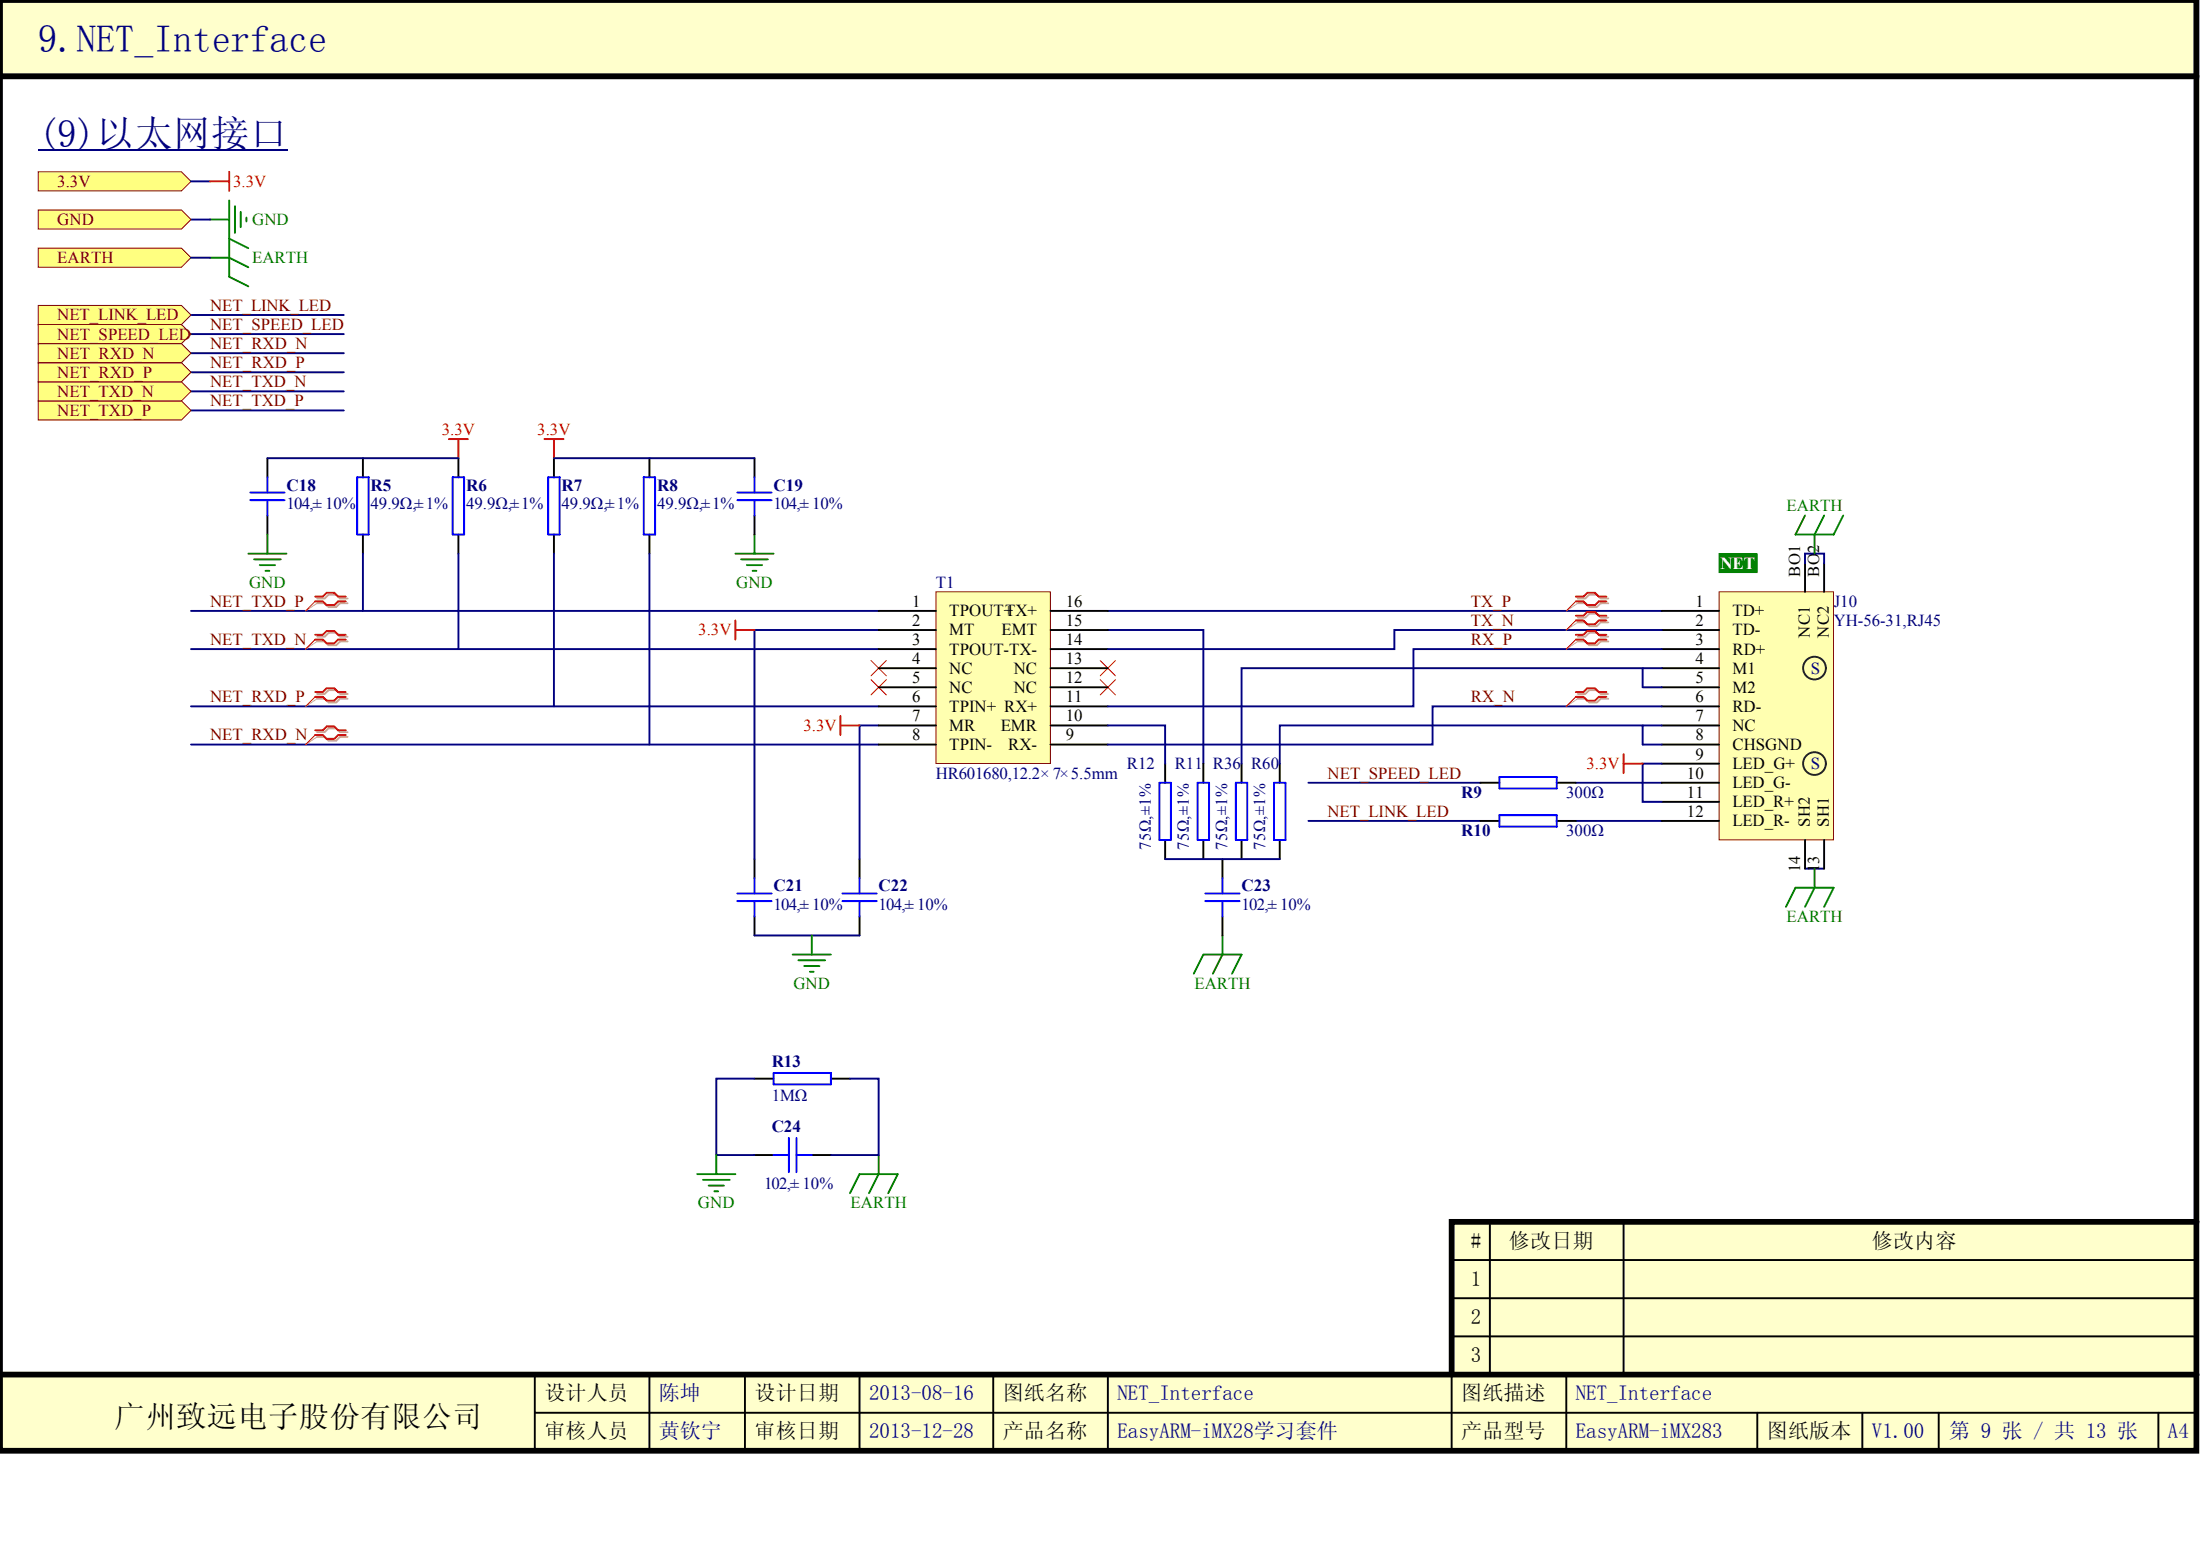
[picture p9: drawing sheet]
<svg xmlns="http://www.w3.org/2000/svg" width="840mm" height="594mm" viewBox="0 0 840 594" stroke-linecap="round" stroke-linejoin="round" font-family="sans-serif">
<path d="M0 0h838.2v553.5h-838.2z" fill="#fff" stroke="#fff" stroke-width=".38"/>
<path d="M554 466.2h284.2v58.2h-284.2z" fill="#ffc" stroke="#000" stroke-width=".73"/>
<path d="M0 0h838.2v29.1h-838.2z" fill="#ffc" stroke="#a0a0a0" stroke-width="2.2"/>
<path d="M0 29.1h838.3" fill="none" stroke="#000" stroke-width="2.2"/>
<path d="M0 524.5h838.2v29h-838.2z" fill="#ffc" stroke="#000" stroke-width=".73"/>
<g fill="none" stroke="#000" stroke-width=".73">
<path d="M568.6 466.2v58.3M619.6 466.2v58.3M554 480.8h284.3M554 495.3h284.3M554 509.9h284.3M204.1 524.5v29.1M204.1 539h634.2M247.8 524.5v29.1M284.3 524.5v29.1M328 524.5v29.1M379.1 524.5v29.1M422.8 524.5v29.1"/>
<path d="M554 524.5v29.1M597.8 524.5v29.1M670.6 539v14.6M710.7 539v14.6M739.9 539v14.6M823.7 539v14.6"/>
</g>
<path d="M0 0h838.2v553.5h-838.2zM838.3 466.2h-284.3v58.3M0 524.5h838.3" fill="none" stroke="#000" stroke-width="2.2"/>
<path d="M72.9 134.8h58.3M72.9 127.5h58.3M72.9 120.2h58.3M72.9 156.6h58.3M72.9 149.3h58.3M72.9 142h58.3M422.8 233.1h211.4M499.3 298.7h65.6M601.4 298.7h32.8M499.3 313.2h65.6M601.4 313.2h32.8M688.9 331.4h7.3" fill="none" stroke="#000080" stroke-width=".73"/>
<g fill="#ffff80" stroke="#800000" stroke-width=".38">
<path d="M14.6 153h54.7l3.6 3.6-3.6 3.7h-54.7z" fill-rule="evenodd"/>
<path d="M14.6 145.7h54.7l3.6 3.6-3.6 3.7h-54.7z" fill-rule="evenodd"/>
<path d="M14.6 138.4h54.7l3.6 3.6-3.6 3.7h-54.7z" fill-rule="evenodd"/>
<path d="M14.6 131.1h54.7l3.6 3.7-3.6 3.6h-54.7z" fill-rule="evenodd"/>
<path d="M14.6 123.8h54.7l3.6 3.7-3.6 3.6h-54.7z" fill-rule="evenodd"/>
<path d="M14.6 116.5h54.7l3.6 3.7-3.6 3.6h-54.7z" fill-rule="evenodd"/>
</g>
<path d="M80.2 98.3h7.3l7.3 3.7M94.8 94.7l-7.3-3.7v14.6l7.3 3.7" fill="none" stroke="#008000" stroke-width=".73"/>
<g fill="#ffff80" stroke="#800000" stroke-width=".38">
<path d="M14.6 94.7h54.7l3.6 3.6-3.6 3.7h-54.7z" fill-rule="evenodd"/>
<path d="M14.6 65.6h54.7l3.6 3.6-3.6 3.6h-54.7z" fill-rule="evenodd"/>
</g>
<path d="M72.9 69.2h7.3M72.9 83.8h7.3" fill="none" stroke="#000080" stroke-width=".73"/>
<path d="M80.2 69.2h7.3M87.5 65.6v7.2" fill="none" stroke="#f00" stroke-width=".73"/>
<path d="M87.5 76.5v14.5M89.7 78.7v10.2M80.2 83.8h7.3M91.8 80.9v5.8M94 83v1.5" fill="none" stroke="#008000" stroke-width=".73"/>
<path d="M14.6 56.9h95.3v.8h-95.3z" fill="#000080"/>
<path d="M14.6 80.1h54.7l3.6 3.7-3.6 3.6h-54.7z" fill-rule="evenodd" fill="#ffff80" stroke="#800000" stroke-width=".38"/>
<path d="M72.9 98.3h7.3" fill="none" stroke="#000080" stroke-width=".73"/>
<path d="M656.1 225.8h43.6v94.6h-43.6z" fill="#ffffb0" stroke="#800000" stroke-width=".38"/>
<g fill="none" stroke="#000" stroke-width=".73">
<path d="M102.1 174.8v7.3M138.5 174.8v7.3M175 174.8v7.3M211.4 174.8v7.3M247.8 174.8v7.3M287.9 174.8v7.3M102.1 196.7v7.3M287.9 196.7v7.3M138.5 204v7.2M175 204v7.2M211.4 204v7.2M247.8 204v7.2"/>
<path d="M688.9 214.9v10.9M696.2 214.9v10.9M634.2 233.1h21.9M634.2 240.4h21.9M634.2 247.7h21.9M634.2 255h21.9M634.2 262.2h21.9M634.2 269.5h21.9M634.2 276.8h21.9M634.2 291.4h21.9M634.2 298.7h21.9M634.2 284.1h21.9"/>
<path d="M634.2 305.9h21.9M634.2 313.2h21.9M287.9 327.8v7.3M328 327.8v7.3M688.9 320.5v10.9M696.2 320.5v10.9M287.9 349.7v7.2M328 349.7v7.2"/>
</g>
<g fill="none" stroke="#172721" stroke-width=".73">
<circle cx="692.5" cy="254.9" r="4.3"/>
<circle cx="692.5" cy="291.3" r="4.3"/>
</g>
<path d="M72.9 233.1h262.4M72.9 247.7h262.4M335.3 240.4h-47.4v87.4M422.8 240.4h36.4v51M72.9 269.5h262.4M335.3 276.8h-7.3v51M72.9 284.1h262.4M287.9 356.9h40.1" fill="none" stroke="#000080" stroke-width=".73"/>
<g fill="none" stroke="#f00" stroke-width=".38">
<path d="M120.3 229.5l-3.7 3.6M601.4 229.5l-3.6 3.6M120.3 244l-3.7 3.7M332.4 252l5.8 5.9M332.4 259.3l5.8 5.8M338.2 252l-5.8 5.9M338.2 259.3l-5.8 5.8M419.9 252l5.8 5.9M419.9 259.3l5.8 5.8M425.7 252l-5.8 5.9M425.7 259.3l-5.8 5.8M120.3 265.9l-3.7 3.6"/>
<path d="M120.3 280.4l-3.7 3.7"/>
</g>
<path d="M280.7 211.2h14.5M282.8 213.4h10.2M285 215.6h5.9M287.2 217.8h1.5M287.9 204v7.2M309.8 356.9v7.3M302.5 364.2h14.6M304.7 366.4h10.2M306.9 368.6h5.8M309.1 370.8h1.4" fill="none" stroke="#008000" stroke-width=".73"/>
<g fill="none" stroke="#00f" stroke-width=".73">
<path d="M95.5 190.8h13.1M95.5 187.9h13.1M102.1 182.1v5.8M102.1 190.8v5.9M136.3 182.1h4.4v21.9h-4.4zM172.8 182.1h4.3v21.9h-4.3zM209.2 182.1h4.4v21.9h-4.4zM245.7 182.1h4.3v21.9h-4.3zM281.4 190.8h13.1M281.4 187.9h13.1M287.9 182.1v5.8M287.9 190.8v5.9"/>
<path d="M287.9 335.1v5.8M328 335.1v5.8M281.4 343.8h13.1M281.4 340.9h13.1M287.9 343.8v5.9M321.5 343.8h13.1M321.5 340.9h13.1M328 343.8v5.9"/>
</g>
<path d="M121 228.4h2.9l1.5-1.5h2.9l1.5 1.5h2.9M121 230.2h2.9l1.5 1.4h2.9l1.5-1.4h2.9M602.1 228.4h2.9l1.5-1.5h2.9l1.5 1.5h2.9M602.1 230.2h2.9l1.5 1.4h2.9l1.5-1.4h2.9M121 242.9h2.9l1.5-1.4h2.9l1.5 1.4h2.9M121 244.8h2.9l1.5 1.4h2.9l1.5-1.4h2.9M121 264.8h2.9l1.5-1.5h2.9l1.5 1.5h2.9M121 266.6h2.9l1.5 1.5h2.9l1.5-1.5h2.9M121 279.4h2.9l1.5-1.5h2.9l1.5 1.5h2.9M121 281.2h2.9l1.5 1.4h2.9l1.5-1.4h2.9" fill="none" stroke="#d0a3a3" stroke-width=".73"/>
<path d="M121 230.2l-4.4 2.9M602.1 230.2l-4.3 2.9M121 244.8l-4.4 2.9M121 266.6l-4.4 2.9M121 281.2l-4.4 2.9" fill="none" stroke="#d0a3a3" stroke-width=".38"/>
<g fill="none" stroke="#f00" stroke-width=".73">
<path d="M171.3 167.5h7.3M175 167.5v7.3M207.8 167.5h7.2M211.4 167.5v7.3M120.3 227.6h2.9l1.5-1.4h2.9l1.4 1.4h2.9M120.3 229.5h2.9l1.5 1.4h2.9l1.4-1.4h2.9M280.7 236.7v7.3M601.4 227.6h2.9l1.5-1.4h2.9l1.4 1.4h3M601.4 229.5h2.9l1.5 1.4h2.9l1.4-1.4h3M120.3 242.2h2.9l1.5-1.5h2.9l1.4 1.5h2.9M120.3 244h2.9l1.5 1.5h2.9l1.4-1.5h2.9M280.7 240.4h7.2"/>
<path d="M120.3 264.1h2.9l1.5-1.5h2.9l1.4 1.5h2.9M120.3 265.9h2.9l1.5 1.4h2.9l1.4-1.4h2.9M120.3 278.6h2.9l1.5-1.4h2.9l1.4 1.4h2.9M320.7 273.2v7.2M320.7 276.8h7.3M120.3 280.4h2.9l1.5 1.5h2.9l1.4-1.5h2.9"/>
</g>
<path d="M357.2 225.8h43.7v65.5h-43.7z" fill="#ffffb0" stroke="#800000" stroke-width=".38"/>
<g fill="none" stroke="#000" stroke-width=".73">
<path d="M335.3 233.1h21.9M400.9 233.1h21.9M335.3 240.4h21.9M335.3 247.7h21.9M335.3 255h21.9M400.9 240.4h21.9M400.9 247.7h21.9M400.9 255h21.9M335.3 262.2h21.9M335.3 269.5h21.9M335.3 276.8h21.9M400.9 262.2h21.9"/>
<path d="M400.9 269.5h21.9M400.9 276.8h21.9M335.3 284.1h21.9M400.9 284.1h21.9M444.7 291.4v7.3M459.2 291.4v7.3M473.8 291.4v7.3M488.4 291.4v7.3M564.9 298.7h7.3M594.1 298.7h7.3M564.9 313.2h7.3M594.1 313.2h7.3"/>
<path d="M444.7 320.5v7.3M459.2 320.5v7.3M466.5 327.8v7.3M473.8 320.5v7.3M488.4 320.5v7.3M466.5 349.7v7.2M287.9 411.6h7.3M317.1 411.6h7.3M287.9 440.7h7.3M309.8 440.7h7.3"/>
</g>
<g fill="none" stroke="#008000" stroke-width=".73">
<path d="M688.9 196.7l-3.7 7.3h14.6l3.7-7.3M696.2 196.7l-3.7 7.3v7.2M94.8 211.2h14.5M97 213.4h10.2M99.1 215.6h5.9M101.3 217.8h1.5M102.1 204v7.2M692.5 331.4v7.3l-3.6 7.3M466.5 356.9v7.3l-3.6 7.3M681.6 346l3.6-7.3h14.6l-3.6 7.3M455.6 371.5l3.6-7.3h14.6l-3.6 7.3M266.1 448h14.6"/>
<path d="M268.3 450.2h10.2M270.4 452.4h5.9M272.6 454.5h1.5M273.4 440.7v7.3M324.4 455.3l3.6-7.3h14.6l-3.6 7.3M335.3 440.7v7.3l-3.6 7.3"/>
</g>
<g fill="none" stroke="#00f" stroke-width=".73">
<path d="M442.5 298.7h4.4v21.8h-4.4zM457.1 298.7h4.3v21.8h-4.3zM471.6 298.7h4.4v21.8h-4.4zM486.2 298.7h4.4v21.8h-4.4zM572.2 296.5h21.9v4.3h-21.9zM572.2 311h21.9v4.4h-21.9zM466.5 335.1v5.8M460 343.8h13.1M460 340.9h13.1M466.5 343.8v5.9M295.2 409.4h21.9v4.4h-21.9zM301.1 434.2v13.1"/>
<path d="M304 434.2v13.1M295.2 440.7h5.9M304 440.7h5.8"/>
</g>
<g fill="none" stroke="#000080" stroke-width=".73">
<path d="M102.1 174.8h72.9M211.4 174.8h76.5M138.5 211.2v21.9M175 211.2v36.5M211.4 211.2v58.3M247.8 211.2v72.9M688.9 214.9v-3.7h7.3v3.7M626.9 255h7.3M634.2 240.4h-102.1v7.3h-109.3M634.2 247.7h-94.8v21.8h-116.6M422.8 276.8h21.9v14.6M626.9 276.8h7.3"/>
<path d="M634.2 269.5h-87.5v14.6h-123.9M634.2 262.2h-7.3v-7.2h-153.1v36.4M634.2 291.4h-7.3v14.5h7.3M634.2 284.1h-7.3v-7.3h-138.5v14.6M444.7 327.8h43.7M287.9 411.6h-14.5v29.1h14.5M324.4 411.6h10.9v29.1h-18.2"/>
</g>
<path d="M602.1 235.6h2.9l1.5-1.4h2.9l1.5 1.4h2.9M602.1 237.5h2.9l1.5 1.4h2.9l1.5-1.4h2.9M602.1 242.9h2.9l1.5-1.4h2.9l1.5 1.4h2.9M602.1 244.8h2.9l1.5 1.4h2.9l1.5-1.4h2.9M602.1 264.8h2.9l1.5-1.5h2.9l1.5 1.5h2.9M602.1 266.6h2.9l1.5 1.5h2.9l1.5-1.5h2.9" fill="none" stroke="#d0a3a3" stroke-width=".73"/>
<path d="M602.1 237.5l-4.3 2.9M602.1 244.8l-4.3 2.9M602.1 266.6l-4.3 2.9" fill="none" stroke="#d0a3a3" stroke-width=".38"/>
<path d="M601.4 234.9h2.9l1.5-1.4h2.9l1.4 1.4h3M601.4 236.7h2.9l1.5 1.5h2.9l1.4-1.5h3M601.4 242.2h2.9l1.5-1.5h2.9l1.4 1.5h3M601.4 244h2.9l1.5 1.5h2.9l1.4-1.5h3M601.4 264.1h2.9l1.5-1.5h2.9l1.4 1.5h3M601.4 265.9h2.9l1.5 1.4h2.9l1.4-1.4h3M619.6 287.7v7.3M619.6 291.4h7.3" fill="none" stroke="#f00" stroke-width=".73"/>
<path d="M601.4 236.7l-3.6 3.7M601.4 244l-3.6 3.7M601.4 265.9l-3.6 3.6" fill="none" stroke="#f00" stroke-width=".38"/>
<path d="M656.1 211.2h14.5v7.3h-14.5z" fill="#008000" stroke="#008000" stroke-width=".38"/>
<g font-size="14.6" fill="#000080">
<text x="14.6" y="19.8">9.NET_Interface</text>
<text x="14.6" y="56.2">(9)以太网接口</text>
</g>
<text font-size="11.6" x="43.7" y="544.6">广州致远电子股份有限公司</text>
<g font-size="8">
<text x="561.3" y="476">#</text>
<text x="575.9" y="476">修改日期</text>
<text x="714.4" y="476">修改内容</text>
<text x="561.3" y="490.6">1</text>
<text x="561.3" y="505.1">2</text>
<text x="561.3" y="519.7">3</text>
<text x="207.8" y="534.3">设计人员</text>
<text x="287.9" y="534.3">设计日期</text>
<text x="382.7" y="534.3">图纸名称</text>
<text x="557.7" y="534.3">图纸描述</text>
<text x="207.8" y="548.8">审核人员</text>
<text x="287.9" y="548.8">审核日期</text>
<text x="382.7" y="548.8">产品名称</text>
<text x="557.7" y="548.8">产品型号</text>
<text x="674.3" y="548.8">图纸版本</text>
</g>
<g font-size="8" fill="#000080">
<text x="251.5" y="534.3">陈坤</text>
<text x="331.7" y="534.3">2013-08-16</text>
<text x="426.4" y="534.3">NET_Interface</text>
<text x="601.4" y="534.3">NET_Interface</text>
<text x="251.5" y="548.8">黄钦宁</text>
<text x="331.7" y="548.8">2013-12-28</text>
<text x="426.4" y="548.8">EasyARM-iMX28学习套件</text>
<text x="601.4" y="548.8">EasyARM-iMX283</text>
<text x="714.4" y="548.8">V1.00</text>
<text x="743.9" y="548.8">第 9 张 / 共 13 张</text>
<text x="827.4" y="548.8">A4</text>
</g>
<g font-size="6.5" fill="#000080">
<text x="109.3" y="187.2">C18</text>
<text x="141.4" y="187.2">R5</text>
<text x="177.9" y="187.2">R6</text>
<text x="214.3" y="187.2">R7</text>
<text x="250.8" y="187.2">R8</text>
<text x="295.2" y="187.2">C19</text>
<text x="557.7" y="304.4">R9</text>
<text x="557.7" y="319">R10</text>
<text x="295.2" y="340.1">C21</text>
<text x="335.3" y="340.1">C22</text>
<text x="473.8" y="340.1">C23</text>
<text x="294.5" y="407.1">R13</text>
<text x="294.5" y="431.9">C24</text>
</g>
<text font-size="6.5" fill="#fff" x="656.6" y="217">NET</text>
<g font-size="6.4" fill="#800000">
<text x="21.9" y="71.3">3.3V</text>
<text x="21.9" y="85.8">GND</text>
<text x="21.9" y="100.4">EARTH</text>
<text x="80.2" y="118.6">NET_LINK_LED</text>
<text x="21.9" y="122.3">NET_LINK_LED</text>
<text x="80.2" y="125.9">NET_SPEED_LED</text>
<text x="21.9" y="129.5">NET_SPEED_LED</text>
<text x="21.9" y="136.8">NET_RXD_N</text>
<text x="80.2" y="133.2">NET_RXD_N</text>
<text x="80.2" y="140.5">NET_RXD_P</text>
<text x="21.9" y="144.1">NET_RXD_P</text>
<text x="80.2" y="147.8">NET_TXD_N</text>
<text x="21.9" y="151.4">NET_TXD_N</text>
<text x="80.2" y="155">NET_TXD_P</text>
<text x="21.9" y="158.7">NET_TXD_P</text>
<text x="80.2" y="231.5">NET_TXD_P</text>
<text x="561.3" y="231.5">TX_P</text>
<text x="561.3" y="238.8">TX_N</text>
<text x="80.2" y="246.1">NET_TXD_N</text>
<text x="561.3" y="246.1">RX_P</text>
<text x="80.2" y="267.9">NET_RXD_P</text>
<text x="561.3" y="267.9">RX_N</text>
<text x="80.2" y="282.5">NET_RXD_N</text>
<text x="506.6" y="297.1">NET_SPEED_LED</text>
<text x="506.6" y="311.7">NET_LINK_LED</text>
</g>
<g font-size="6.4" fill="#f00">
<text x="88.9" y="71.3">3.3V</text>
<text x="168.6" y="166">3.3V</text>
<text x="205.1" y="166">3.3V</text>
<text x="266.5" y="242.5">3.3V</text>
<text x="306.6" y="278.9">3.3V</text>
<text x="605.5" y="293.4">3.3V</text>
</g>
<g font-size="6.4" fill="#008000">
<text x="96.2" y="85.8">GND</text>
<text x="96.2" y="100.4">EARTH</text>
<text x="681.8" y="195.1">EARTH</text>
<text x="95.1" y="224.2">GND</text>
<text x="280.9" y="224.2">GND</text>
<text x="681.8" y="351.7">EARTH</text>
<text x="302.8" y="377.2">GND</text>
<text x="455.8" y="377.2">EARTH</text>
<text x="266.4" y="461">GND</text>
<text x="324.6" y="461">EARTH</text>
</g>
<g font-size="6.4" fill="#000080">
<text x="109.3" y="194.4">104,±10%</text>
<text x="141.4" y="194.4">49.9Ω,±1%</text>
<text x="177.9" y="194.4">49.9Ω,±1%</text>
<text x="214.3" y="194.4">49.9Ω,±1%</text>
<text x="250.8" y="194.4">49.9Ω,±1%</text>
<text x="295.2" y="194.4">104,±10%</text>
<text x="357.2" y="224.2">T1</text>
<text x="699.8" y="231.5">J10</text>
<text x="699.8" y="238.8">YH-56-31,RJ45</text>
<text x="691.1" y="257">S</text>
<text x="430.1" y="293.4">R12</text>
<text x="448.3" y="293.4">R11</text>
<text x="462.9" y="293.4">R36</text>
<text x="477.5" y="293.4">R60</text>
<text x="691.1" y="293.4">S</text>
<text x="357.2" y="297.1">HR601680,12.2×7×5.5mm</text>
<text x="597.8" y="304.4">300Ω</text>
<text x="597.8" y="318.9">300Ω</text>
<text x="295.2" y="347.3">104,±10%</text>
<text x="335.3" y="347.3">104,±10%</text>
<text x="473.8" y="347.3">102,±10%</text>
<text x="294.5" y="420.2">1MΩ</text>
<text x="291.6" y="453.7">102,±10%</text>
</g>
<g font-size="6.4">
<text x="348.2" y="231.5">1</text>
<text x="406.8" y="231.5">16</text>
<text x="647" y="231.5">1</text>
<text x="348.2" y="238.8">2</text>
<text x="362.3" y="235.2">TPOUT+</text>
<text x="383.6" y="235.2">TX+</text>
<text x="406.8" y="238.8">15</text>
<text x="647" y="238.8">2</text>
<text x="661.2" y="235.2">TD+</text>
<text x="362.3" y="242.5">MT</text>
<text x="382.3" y="242.5">EMT</text>
<text x="661.2" y="242.5">TD-</text>
<text x="348.2" y="246.1">3</text>
<text x="362.3" y="249.7">TPOUT-TX-</text>
<text x="406.8" y="246.1">14</text>
<text x="647" y="246.1">3</text>
<text x="661.2" y="249.7">RD+</text>
<text x="348.2" y="253.4">4</text>
<text x="362.3" y="257">NC</text>
<text x="386.9" y="257">NC</text>
<text x="406.8" y="253.4">13</text>
<text x="647" y="253.4">4</text>
<text x="661.2" y="257">M1</text>
<text x="348.2" y="260.7">5</text>
<text x="406.8" y="260.7">12</text>
<text x="647" y="260.7">5</text>
<text x="348.2" y="267.9">6</text>
<text x="362.3" y="264.3">NC</text>
<text x="386.9" y="264.3">NC</text>
<text x="406.8" y="267.9">11</text>
<text x="647" y="267.9">6</text>
<text x="661.2" y="264.3">M2</text>
<text x="348.2" y="275.2">7</text>
<text x="362.3" y="271.6">TPIN+ RX+</text>
<text x="406.8" y="275.2">10</text>
<text x="647" y="275.2">7</text>
<text x="661.2" y="271.6">RD-</text>
<text x="362.3" y="278.9">MR</text>
<text x="381.9" y="278.9">EMR</text>
<text x="661.2" y="278.9">NC</text>
<text x="348.2" y="282.5">8</text>
<text x="362.3" y="286.2">TPIN-</text>
<text x="384.8" y="286.2">RX-</text>
<text x="406.8" y="282.5">9</text>
<text x="647" y="282.5">8</text>
<text x="661.2" y="286.2">CHSGND</text>
<text x="647" y="289.8">9</text>
<text x="661.2" y="293.4">LED_G+</text>
<text x="643.8" y="297.1">10</text>
<text x="643.8" y="304.4">11</text>
<text x="661.2" y="300.7">LED_G-</text>
<text x="643.8" y="311.7">12</text>
<text x="661.2" y="308">LED_R+</text>
<text x="661.2" y="315.3">LED_R-</text>
</g>
<g font-size="6.3">
<text x="694.3" y="210.9" transform="rotate(-90 694.3 210.9)">2</text>
<text x="687" y="220" transform="rotate(-90 687 220)">BO1</text>
<text x="694.3" y="220" transform="rotate(-90 694.3 220)">BO</text>
<text x="690.7" y="243.3" transform="rotate(-90 690.7 243.3)">NC1</text>
<text x="697.9" y="243.3" transform="rotate(-90 697.9 243.3)">NC2</text>
<text x="690.7" y="315.4" transform="rotate(-90 690.7 315.4)">SH2</text>
<text x="697.9" y="315.4" transform="rotate(-90 697.9 315.4)">SH1</text>
<text x="694.3" y="329.6" transform="rotate(-90 694.3 329.6)">3</text>
<text x="687" y="332.9" transform="rotate(-90 687 332.9)">14</text>
<text x="694.3" y="332.9" transform="rotate(-90 694.3 332.9)">1</text>
</g>
<g font-size="6.3" fill="#000080">
<text x="439.2" y="324.2" transform="rotate(-90 439.2 324.2)">75Ω,±1%</text>
<text x="453.7" y="324.2" transform="rotate(-90 453.7 324.2)">75Ω,±1%</text>
<text x="468.3" y="324.2" transform="rotate(-90 468.3 324.2)">75Ω,±1%</text>
<text x="482.9" y="324.2" transform="rotate(-90 482.9 324.2)">75Ω,±1%</text>
</g>
</svg>
